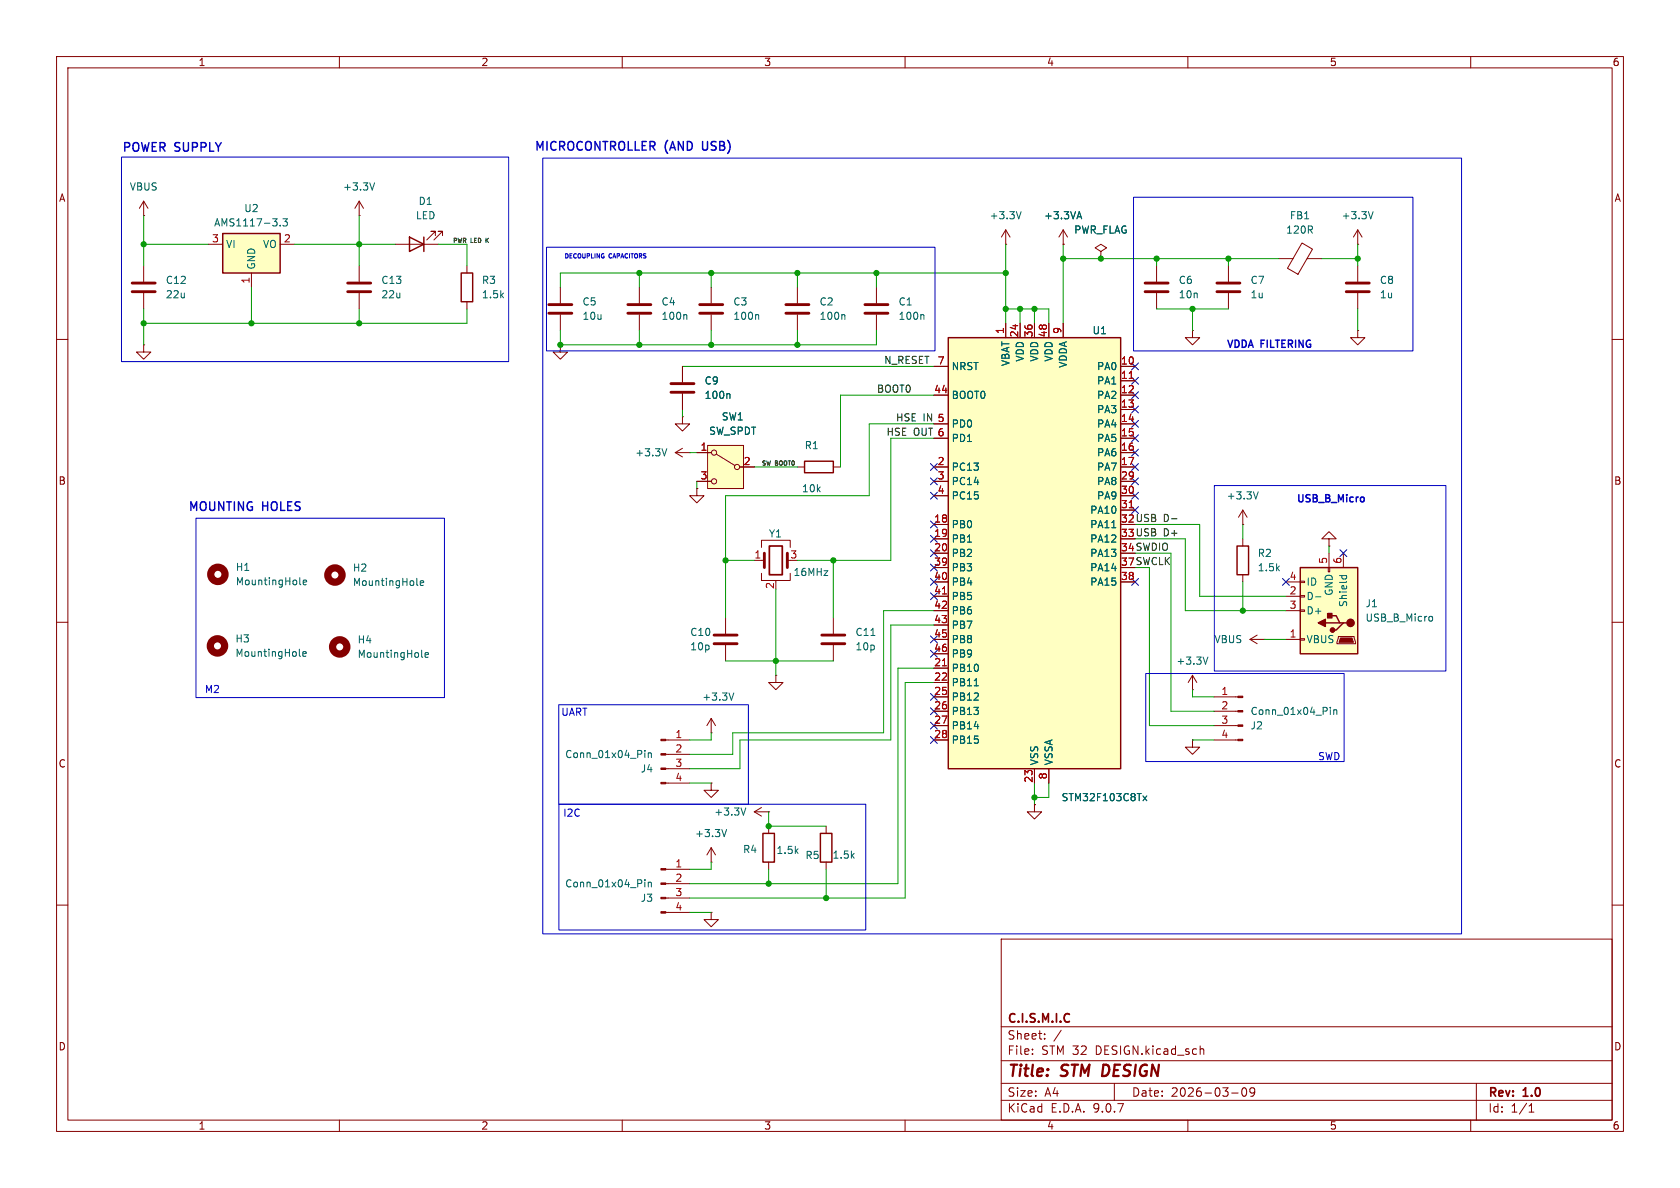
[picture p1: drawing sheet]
<svg xmlns="http://www.w3.org/2000/svg" width="297mm" height="210mm" viewBox="0 0 297 210" stroke-linecap="round" stroke-linejoin="round" font-family="sans-serif">
<g fill="none" stroke="#840000" stroke-width=".18">
<path d="M10 10h277v190h-277zM12 12h273v186h-273zM60 10v2M110 10v2M160 10v2M210 10v2M260 10v2M99.1 50.8v2.8M99.1 55.6v2.8M210.8 58.4v1.3h1.3l-1.3 1.3-1.3-1.3h1.3M210.8 58.4h.1M10 60h2"/>
<path d="M285 60h2M219.7 92.7h.1M219.7 90.2l-.8 1.2M219.7 90.2l.8 1.2M219.7 90.2v2.5M10 110h2M210.8 119.4l-.7 1.3M210.8 119.4l.8 1.3M210.8 119.4v2.5M285 110h2M210.8 121.9h.1M210.8 130.8v1.3h1.3l-1.3 1.3-1.3-1.3h1.3"/>
<path d="M210.8 130.8h.1M214.6 123.2h4.2M214.6 125.7h4.2M214.6 128.3h4.2M214.6 130.8h4.2M10 160h2M177 166h108v32h-108zM285 160h2M60 198v2M110 198v2M160 198v2M177 194.5h108"/>
<path d="M177 191.5h108M177 187.5h108M177 181.5h108M182.5 186.3v.1M182.5 185.5v.1M184.7 183.6v.1M184.7 182.8v.1M187.6 182.1l-1.3 2M197 191.5v3M210 198v2M212.2 185.5h.5l.1 .9M217.7 193.2h1.2"/>
<path d="M219.7 192.4l.2-.1a.81 .81 0 0 1 .6 .6 .81 .81 0 0 1-.3 .8l-.2 .1a.81 .81 0 0 1-.3-1.4zM221.8 192.9l-.3 .3h-.3l-.2-.3 .1-.5 .4-.1 .2 .1a.99 .99 0 0 1-.3 1.4h-.3M260 198v2M261 191.5v6.5M270.3 196.6h.9M270.3 195.5l.4-.4v1.5"/>
</g>
<path d="M188.8 179.2l.3 .1M189.1 180.5l-.3 .2" fill="none" stroke="#840000" stroke-width=".3"/>
<path d="M222.4 86.9l-.4 1.3M213.5 116.1l-.4 1.3M235.2 125v.2M235.2 125.5v.8M235.8 125.5v.8M235.8 125.6l.2-.1h.3v.8" fill="none" stroke="#006464" stroke-width=".18"/>
<path d="M97 53.8h4.1M97 55.4h4.1" fill="none" stroke="#840000" stroke-width=".51"/>
<g fill="#840000" stroke="#840000" stroke-width=".18">
<path d="M218.8 123.1h.9v.2h-.9z"/>
<path d="M218.8 125.6h.9v.3h-.9z"/>
<path d="M218.8 128.1h.9v.3h-.9z"/>
<path d="M218.8 130.7h.9v.2h-.9z"/>
</g>
<path d="M39.4 41.3h10.1v7h-10.1z" fill="#ffffc2"/>
<path d="M39.4 41.3h10.1v7h-10.1zM134.9 147.3h2v5.1h-2z" fill="none" stroke="#840000" stroke-width=".25"/>
<g fill="none" stroke="#840000" stroke-width=".18">
<path d="M25.4 38.1h.1M25.4 35.6l-.8 1.2M25.4 35.6l.8 1.2M25.4 35.6v2.5M25.4 47v2.8M25.4 51.8v2.8M36.8 43.2h2.6M44.4 48.3v2.5M49.5 43.2h2.6M113 50.8v2.8M113 55.6v2.8M125.7 50.8v2.8"/>
<path d="M125.7 55.6v2.8M141 50.8v2.8M141 55.6v2.8M204.5 47v2.8M204.5 51.8v2.8M25.4 61v1.2h1.3l-1.3 1.3-1.3-1.3h1.3M25.4 61h.1M99.1 61v1.2h1.2l-1.2 1.3-1.3-1.3h1.3M99.1 61h.1M120.6 73.7v1.2h1.3l-1.3 1.3-1.2-1.3h1.2M120.6 73.7h.1M120.6 64.8v2.8"/>
<path d="M120.6 69.6v2.8M128.3 109.2v2.8M128.3 114v2.8M137.2 119.4v1.3h1.2l-1.2 1.2-1.3-1.2h1.3M137.2 119.4h.1M147.3 109.2v2.8M147.3 114v2.8M125.7 129.5h.1M125.7 127v2.5M125.7 127l.8 1.3M125.7 127l-.7 1.3M125.7 152.4h.1"/>
<path d="M125.7 149.9v2.5M125.7 149.9l.8 1.2M125.7 149.9l-.7 1.2M135.9 146.1v1.2M135.9 152.4v1.3"/>
</g>
<path d="M49.5 39.8v.1M50 38.7h.8l-.4 .5 .3 .1v.5l-.1 .1-.6-.1M121.2 55.6l.2 .2v.7M133.9 55.6l.2 .2v.7M149.2 55.6l.2 .2v.7M128.9 69.6l.1 .2v.6M154 112.3h.7M129.7 122.5l-.4 1.3M128.5 146.6l-.5 1.3" fill="none" stroke="#006464" stroke-width=".18"/>
<g fill="none" stroke="#840000" stroke-width=".51">
<path d="M23.4 50h4M23.4 51.6h4M111 53.8h4.1M111 55.4h4.1M123.7 53.8h4.1M123.7 55.4h4.1M138.9 53.8h4.1M138.9 55.4h4.1M202.4 50h4.1M202.4 51.6h4.1M118.6 67.8h4.1M118.6 69.3h4.1"/>
<path d="M126.2 112.3h4.1M126.2 113.8h4.1M145.3 112.3h4.1M145.3 113.8h4.1"/>
</g>
<path d="M229.9 100.3h10.1v15.3h-10.1z" fill="#ffffc2"/>
<path d="M218.7 96.5h2v5.1h-2zM229.9 100.3h10.1v15.3h-10.1zM234.3 110.1h2.6M234.9 108.8h1.3l.7 1.3h.6M238.1 110.1h-.6l-1.3 1.3h-.6" fill="none" stroke="#840000" stroke-width=".25"/>
<g fill="none" stroke="#840000" stroke-width=".18">
<path d="M63.5 47v2.8M63.5 51.8v2.8M219.7 95.3v1.2M234.9 95.3h1.3l-1.3-1.3-1.2 1.3h1.2v1.2M234.9 96.5h.1M234.9 97.8v2.5M237.5 97.8v2.5M219.7 101.6v1.3M227.3 113h2.6M227.3 108h2.6M227.3 105.4h2.6M227.3 102.9h2.6"/>
<path d="M229.9 112.9h.7v.3h-.7zM229.9 107.8h.7v.3h-.7zM229.9 105.3h.7v.2h-.7zM229.9 102.7h.7v.3h-.7zM234.8 100.3h.3v.8h-.3zM236.6 112.5h2.8l.2 1.3h-3.3z"/>
</g>
<path d="M237 112.8h2l.3 .7h-2.6z" fill="#840000" stroke="#840000" stroke-width=".18"/>
<g fill="#840000" stroke="#840000" stroke-width=".25">
<path d="M234.7 108.5h.8v.7h-.8z"/>
<path d="M233 110.1l1.3-.6v1.2z"/>
<circle cx="238.8" cy="110.1" r=".63"/>
<circle cx="235.6" cy="111.4" r=".38"/>
</g>
<path d="M232.6 105.5h.9M236.8 101.7h1.3M237.3 101.7l-.1 .4M238 101.7l.1 .4M252.8 109h.3l.2 .2-.1 .5-.4 .1" fill="none" stroke="#006464" stroke-width=".18"/>
<path d="M61.5 50h4M61.5 51.6h4" fill="none" stroke="#840000" stroke-width=".51"/>
<path d="M167.6 59.7h30.5v76.2h-30.5z" fill="#ffffc2"/>
<path d="M72.4 41.9l2.5 1.3-2.5 1.3zM74.9 41.9v2.6M81.5 48.3h2.1v5h-2.1zM167.6 59.7h30.5v76.2h-30.5zM142.2 81.5h5.1v2.1h-5.1zM145 147.3h2.1v5.1h-2.1z" fill="none" stroke="#840000" stroke-width=".25"/>
<g fill="none" stroke="#840000" stroke-width=".18">
<path d="M63.5 38.1h.1M63.5 35.6l-.8 1.2M63.5 35.6l.8 1.2M63.5 35.6v2.5M69.8 43.2h7.7M77 41.7v-.8h-.8h.8l-1.6 1.5M78.2 41.7v-.8h-.7h.7l-1.5 1.5M82.5 47v1.3M82.5 53.3v1.3M154.9 50.8v2.8M154.9 55.6v2.8M177.8 43.2h.1"/>
<path d="M177.8 40.6v2.6M177.8 57.2v2.5M177.8 40.6l-.8 1.3M177.8 40.6l.8 1.3M180.3 57.2v2.5M182.9 57.2v2.5M185.4 57.2v2.5M188 57.2v2.5M226.1 45.7h2.5M230.2 43l1.8 1-2.5 4.5-1.9-1.1zM231.1 45.7h2.6M240 58.4v1.3h1.3l-1.3 1.3-1.2-1.3h1.2"/>
<path d="M240 58.4h.1M240 47v2.8M240 51.8v2.8M120.6 79.2l-1.2 .8M165.1 64.8h2.5M165.1 69.9h2.5M165.1 74.9h2.5M165.1 77.5h2.5M198.1 64.8h2.6M198.1 69.9h2.6M198.1 74.9h2.6M198.1 77.5h2.6"/>
<path d="M198.1 67.3h2.6M198.1 72.4h2.6M119.4 80h2.5M119.4 80l1.2 .8M121.9 80h.1M133.3 99.1h1.8M134.6 96.8v-1.3h5.1v1.3M141 82.6h1.2M147.3 82.6h1.3M165.1 82.6h2.5M165.1 85.1h2.5M165.1 87.6h2.5"/>
<path d="M165.1 92.7h2.5M165.1 95.3h2.5M165.1 97.8h2.5M198.1 82.6h2.6M198.1 85.1h2.6M198.1 87.6h2.6M198.1 80h2.6M198.1 90.2h2.6M134.6 101.3v1.3h5.1v-1.3M137.2 102.6v.3M165.1 100.3h2.5M165.1 102.9h2.5"/>
<path d="M165.1 105.4h2.5M165.1 108h2.5M165.1 110.5h2.5M165.1 113h2.5M165.1 115.6h2.5M165.1 118.1h2.5M198.1 102.9h2.6M221 113h2.5M221 113l1.2 .8M222.2 112.3l-1.2 .7M223.5 113h.1M125.7 138.4v1.3h-1.2l1.2 1.3 1.3-1.3h-1.3"/>
<path d="M125.7 138.4h.1M165.1 120.7h2.5M165.1 123.2h2.5M165.1 125.7h2.5M165.1 128.3h2.5M165.1 130.8h2.5M182.9 135.9v2.5M185.4 135.9v2.5M117.7 153.7h4.2M117.7 156.2h4.2M117.7 158.8h4.2M133.3 143.5l1.3 .8"/>
<path d="M133.3 143.5h2.6M134.6 142.7l-1.3 .8M135.9 143.5h.1M146 146.1v1.2M146 152.4v1.3M182.9 142.2v1.3h1.2l-1.2 1.3-1.3-1.3h1.3M182.9 142.2h.1M117.7 161.3h4.2M125.7 161.3v1.3h-1.2l1.2 1.2 1.3-1.2h-1.3M125.7 161.3h.1"/>
</g>
<path d="M199.6 66.9h.8M199.6 89.8h.8M166.6 105h.7M166.6 117.7h.7" fill="none" stroke="#a90000" stroke-width=".18"/>
<g fill="none" stroke="#006464" stroke-width=".18">
<path d="M66.2 32.3l-.4 1.3M180.5 37.4l-.4 1.3M163.2 55.6l.1 .2v.7M117.9 79.3l-.4 1.3M196.5 93.3h.8M52.9 115.8l.2 .2M53 103.2l.2 .2M53.5 115.6l.6-.1v-.3h-.4l-.2 .2 .1 .6h.5M53.6 103l.6-.2-.1-.2-.3-.1-.2 .2 .1 .6h.4M73.7 103.3l.2 .2M74.3 103.1l.6-.1-.1-.3h-.3l-.2 .1 .1 .6h.4M74.5 116l.2 .2"/>
<path d="M75.1 115.8l.6-.1v-.3h-.4l-.2 .1 .1 .6h.5M172.2 121.2h.8M114 155.5v.1M114 155.9v.9M114.6 155.9v.9M114.6 156.1l.2-.2 .3 .1 .1 .8M131.8 142.8l-.4 1.3M202.1 140.7l.6 .8M202.7 140.7l-.6 .8"/>
</g>
<g fill="#840000" stroke="#840000" stroke-width=".18">
<path d="M116.8 153.5h.9v.3h-.9z"/>
<path d="M116.8 156.1h.9v.2h-.9z"/>
<path d="M116.8 158.6h.9v.3h-.9z"/>
<path d="M116.8 161.2h.9v.2h-.9z"/>
</g>
<g fill="none" stroke="#840000" stroke-width="1.3">
<circle cx="38.4" cy="114.2" r="1.27"/>
<circle cx="38.5" cy="101.5" r="1.27"/>
<circle cx="59.2" cy="101.7" r="1.27"/>
<circle cx="60.1" cy="114.4" r="1.27"/>
</g>
<path d="M152.9 53.8h4.1M152.9 55.4h4.1M238 50h4.1M238 51.6h4.1M135.1 97.8v2.5M139.2 97.8v2.5" fill="none" stroke="#840000" stroke-width=".51"/>
<path d="M136 96.5h2.3v5.1h-2.3z" fill="none" stroke="#840000" stroke-width=".3"/>
<path d="M125.1 78.7h6.3v7.7h-6.3z" fill="#ffffc2"/>
<g fill="none" stroke="#840000" stroke-width=".18">
<path d="M177.8 57.2v2.5M180.3 57.2v2.5M182.9 57.2v2.5M185.4 57.2v2.5M188 43.2h.1M188 40.6l-.8 1.3M188 40.6l.7 1.3M188 40.6v2.6M188 57.2v2.5M194.6 44.5l1-.7-1-.6-1 .6 1 .7v1.2M194.6 45.7h.1M217.2 47v2.8"/>
<path d="M217.2 51.8v2.8M240 43.2h.1M240 40.6l-.7 1.3M240 40.6l.8 1.3M240 40.6v2.6M120.6 64.8v2.8M120.6 69.6v2.8M125.1 78.7h6.3v7.7h-6.3zM165.1 64.8h2.5M165.1 69.9h2.5M165.1 74.9h2.5M165.1 77.5h2.5"/>
<path d="M198.1 64.8h2.6M198.1 69.9h2.6M198.1 74.9h2.6M198.1 77.5h2.6M198.1 67.3h2.6M198.1 72.4h2.6M123.2 86.4v1.2h1.3l-1.3 1.3-1.3-1.3h1.3M123.2 86.4h.1M123.2 80h2.5M123.2 85.1h2.5M126.6 80.3l3.3 2M130.8 82.6h2.5"/>
<path d="M165.1 82.6h2.5M165.1 85.1h2.5M165.1 87.6h2.5M165.1 92.7h2.5M165.1 95.3h2.5M165.1 97.8h2.5M198.1 82.6h2.6M198.1 80h2.6M198.1 85.1h2.6M198.1 87.6h2.6M198.1 90.2h2.6M165.1 100.3h2.5"/>
<path d="M165.1 102.9h2.5M165.1 105.4h2.5M165.1 108h2.5M165.1 110.5h2.5M165.1 113h2.5M165.1 115.6h2.5M165.1 118.1h2.5M198.1 102.9h2.6M117.7 130.8h4.2M117.7 133.4h4.2M117.7 135.9h4.2M117.7 138.4h4.2"/>
<path d="M165.1 130.8h2.5M165.1 120.7h2.5M165.1 123.2h2.5M165.1 125.7h2.5M165.1 128.3h2.5M182.9 135.9v2.5M185.4 135.9v2.5M182.9 142.2h.1"/>
<circle cx="126.2" cy="85.1" r=".46"/>
<circle cx="126.2" cy="80" r=".46"/>
<circle cx="130.3" cy="82.6" r=".46"/>
</g>
<path d="M190.5 38.3h.6M190.8 37.4l.4 1.3M242.8 37.4l-.5 1.3M128.9 69.6l.1 .2v.6M196.5 93.3h.8M114 132.7v.1M114 133.1v.8M114.6 133.1v.8M114.6 133.2l.2-.1h.3l.1 .8M172.2 121.2h.8M202.1 140.7l.6 .8M202.7 140.7l-.6 .8" fill="none" stroke="#006464" stroke-width=".18"/>
<path d="M215.1 50h4.1M215.1 51.6h4.1" fill="none" stroke="#840000" stroke-width=".51"/>
<g fill="#840000" stroke="#840000" stroke-width=".18">
<path d="M116.8 130.7h.9v.2h-.9z"/>
<path d="M116.8 133.2h.9v.3h-.9z"/>
<path d="M116.8 135.8h.9v.2h-.9z"/>
<path d="M116.8 138.3h.9v.3h-.9z"/>
</g>
<path d="M85.9 42.1v.8M86.4 42.1l-.5 .4M207.1 91.7h1" fill="none" stroke="#0f0f0f" stroke-width=".18"/>
<g fill="none" stroke="#009600" stroke-width=".18">
<path d="M25.4 38.1v8.9M63.5 38.1v8.9M25.4 54.6v6.4M25.4 43.2h11.4M44.4 50.8v6.4M52.1 43.2h17.7M63.5 54.6v2.6M77.5 43.2h5v3.8M82.5 54.6v2.6h-57.1M99.1 58.4v2.6h55.8v-2.6M113 48.3v2.5M113 58.4v2.6"/>
<path d="M125.7 48.3v2.5M125.7 58.4v2.6M141 48.3v2.5M141 58.4v2.6M154.9 48.3v2.5M177.8 54.6h7.6v2.6M177.8 48.3h-78.7v2.5M177.8 43.2v14M180.3 54.6v2.6M182.9 54.6v2.6M188 45.7h38.1M188 43.2v14"/>
<path d="M204.5 54.6h12.7M204.5 45.7v1.3M210.8 54.6v3.8M217.2 45.7v1.3M233.7 45.7h6.3M240 43.2v3.8M240 54.6v3.8M120.6 64.8h44.5M120.6 72.4v1.3M165.1 77.5h-7.6v21.6h-16.5M165.1 74.9h-11.4v12.7h-25.4v21.6M165.1 69.9h-16.5v12.7"/>
<path d="M121.9 80h1.3M123.2 85.1v1.3M128.3 99.1h5M133.3 82.6h7.7M147.3 99.1v10.1M200.7 92.7h11.4v12.7h15.2M200.7 95.3h8.8v12.7h17.8M200.7 97.8h6.3v27.9h7.6M219.7 92.7v2.6M234.9 96.5v1.3M128.3 116.8h19M137.2 104.1v15.3"/>
<path d="M165.1 118.1h-6.4v38.1h-36.8M165.1 108h-8.9v21.5h-26.7v3.9h-7.6M165.1 110.5h-7.6v20.3h-26.7v5.1h-8.9M203.2 100.3v28h11.4M219.7 102.9v5.1M223.5 113h3.8M121.9 138.4h3.8M125.7 129.5v1.3h-3.8M165.1 120.7h-5.1v38.1h-38.1M182.9 138.4v3.8M185.4 138.4v2.6h-2.5M210.8 121.9v1.3h3.8"/>
<path d="M210.8 130.8h3.8M125.7 152.4v1.3h-3.8M135.9 143.5v2.6h10.1M135.9 153.7v2.5M146 153.7v5.1M121.9 161.3h3.8"/>
</g>
<g fill="none" stroke="#000084" stroke-width=".18">
<path d="M200.1 64.2l1.2 1.2M200.1 71.8l1.2 1.2M200.1 66.7l1.2 1.2M200.1 79.4l1.2 1.2M200.1 69.2l1.2 1.3M200.1 76.9l1.2 1.2M200.1 74.3l1.2 1.2M201.3 64.2l-1.2 1.2M201.3 71.8l-1.2 1.2M201.3 66.7l-1.2 1.2M201.3 79.4l-1.2 1.2M201.3 76.9l-1.2 1.2"/>
<path d="M201.3 69.2l-1.2 1.3M201.3 74.3l-1.2 1.2M164.5 92.1l1.2 1.2M164.5 94.6l1.2 1.3M164.5 97.2l1.2 1.2M164.5 81.9l1.2 1.3M164.5 87l1.2 1.2M164.5 84.5l1.2 1.2M164.5 99.7l1.2 1.2M165.7 92.1l-1.2 1.2M165.7 99.7l-1.2 1.2M165.7 94.6l-1.2 1.3"/>
<path d="M165.7 97.2l-1.2 1.2M165.7 81.9l-1.2 1.3M165.7 87l-1.2 1.2M165.7 84.5l-1.2 1.2M200.1 87l1.2 1.2M200.1 84.5l1.2 1.2M200.1 81.9l1.2 1.3M200.1 89.6l1.2 1.2M201.3 87l-1.2 1.2M201.3 84.5l-1.2 1.2M201.3 81.9l-1.2 1.3M201.3 89.6l-1.2 1.2"/>
<path d="M236.9 97.2l1.2 1.2M238.1 97.2l-1.2 1.2M164.5 115l1.2 1.2M164.5 112.4l1.2 1.2M164.5 102.3l1.2 1.2M164.5 104.8l1.2 1.2M165.7 115l-1.2 1.2M165.7 112.4l-1.2 1.2M165.7 102.3l-1.2 1.2M165.7 104.8l-1.2 1.2M200.1 102.3l1.2 1.2M201.3 102.3l-1.2 1.2"/>
<path d="M226.7 102.3l1.2 1.2M227.9 102.3l-1.2 1.2M164.5 127.7l1.2 1.2M164.5 130.2l1.2 1.2M164.5 125.1l1.2 1.2M164.5 122.6l1.2 1.2M165.7 122.6l-1.2 1.2M165.7 127.7l-1.2 1.2M165.7 130.2l-1.2 1.2M165.7 125.1l-1.2 1.2"/>
</g>
<path d="M21.5 27.8h68.4v36.1h-68.4zM96 27.9h162.4v137.2h-162.4zM200.4 34.9h49.4v27.1h-49.4zM96.6 43.7h68.7v18.3h-68.7zM34.6 91.6h44v31.7h-44zM214.7 85.8h40.9v32.8h-40.9zM202.6 119.1h35v15.5h-35zM98.8 124.6h33.5v17.6h-33.5zM98.8 142.2h54.3v22.2h-54.3z" fill="none" stroke="#0000c2" stroke-width=".18"/>
<path d="M199.6 66.9h.8M199.6 89.8h.8M166.6 105h.7M166.6 117.7h.7" fill="none" stroke="#a90000" stroke-width=".18"/>
<g fill="#009600" stroke="#009600" stroke-width=".18">
<circle cx="182.9" cy="141" r=".46"/>
<circle cx="180.3" cy="54.6" r=".46"/>
<circle cx="182.9" cy="54.6" r=".46"/>
<circle cx="177.8" cy="48.3" r=".46"/>
<circle cx="177.8" cy="54.6" r=".46"/>
<circle cx="204.5" cy="45.7" r=".46"/>
<circle cx="217.2" cy="45.7" r=".46"/>
<circle cx="210.8" cy="54.6" r=".46"/>
<circle cx="188" cy="45.7" r=".46"/>
<circle cx="194.6" cy="45.7" r=".46"/>
<circle cx="240" cy="45.7" r=".46"/>
<circle cx="219.7" cy="108" r=".46"/>
<circle cx="63.5" cy="57.2" r=".46"/>
<circle cx="25.4" cy="43.2" r=".46"/>
<circle cx="63.5" cy="43.2" r=".46"/>
<circle cx="44.4" cy="57.2" r=".46"/>
<circle cx="25.4" cy="57.2" r=".46"/>
<circle cx="128.3" cy="99.1" r=".46"/>
<circle cx="137.2" cy="116.8" r=".46"/>
<circle cx="147.3" cy="99.1" r=".46"/>
<circle cx="135.9" cy="146.1" r=".46"/>
<circle cx="146" cy="158.8" r=".46"/>
<circle cx="135.9" cy="156.2" r=".46"/>
<circle cx="154.9" cy="48.3" r=".46"/>
<circle cx="141" cy="61" r=".46"/>
<circle cx="141" cy="48.3" r=".46"/>
<circle cx="99.1" cy="61" r=".46"/>
<circle cx="125.7" cy="48.3" r=".46"/>
<circle cx="113" cy="61" r=".46"/>
<circle cx="125.7" cy="61" r=".46"/>
<circle cx="113" cy="48.3" r=".46"/>
</g>
<g font-size="2.8" fill="#840000">
<text x="178" y="190.9">Title:</text>
<text x="187.7" y="190.9">STM DESIGN</text>
</g>
<g font-size="2.1" fill="#0000c2">
<text x="21.5" y="27.2">POWER SUPPLY</text>
<text x="94.4" y="27">MICROCONTROLLER (AND</text>
<text x="124.5" y="27">USB)</text>
<text x="33.2" y="90.7">MOUNTING</text>
<text x="46.3" y="90.7">HOLES</text>
</g>
<g font-size="2.1" fill="#840000">
<text x="178" y="184">Sheet:</text>
<text x="178" y="181.2">C.I.S.M.I.C</text>
<text x="178" y="186.7">File:</text>
<text x="184.1" y="186.7">STM 32</text>
<text x="193.8" y="186.7">DESIGN.kicad_sch</text>
<text x="178" y="196.9">KiCad</text>
<text x="178" y="194.1">Size:</text>
<text x="184.7" y="194.1">A4</text>
<text x="185.7" y="196.9">E.D.A.</text>
<text x="193.3" y="196.9">9.0.7</text>
<text x="200" y="194.1">Date:</text>
<text x="207" y="194.1">2026-03-09</text>
<text x="263" y="194.3">Rev:</text>
<text x="263" y="196.9">Id:</text>
<text x="267.1" y="196.9">1/1</text>
<text x="269.4" y="194.3">1.0</text>
</g>
<g font-size="1.8" fill="#840000">
<text x="35" y="11.9">1</text>
<text x="85" y="11.9">2</text>
<text x="135" y="11.9">3</text>
<text x="185" y="11.9">4</text>
<text x="235" y="11.9">5</text>
<text x="285" y="11.9">6</text>
<text x="10.3" y="35.9">A</text>
<text x="285.3" y="35.9">A</text>
<text x="10.3" y="85.9">B</text>
<text x="285.3" y="85.9">B</text>
<text x="198.1" y="92.5">32 USB</text>
<text x="198.1" y="95">33 USB</text>
<text x="198.1" y="97.5">34 SWDIO</text>
<text x="198.1" y="100.1">37 SWCLK</text>
<text x="10.3" y="135.9">C</text>
<text x="285.3" y="135.9">C</text>
<text x="10.3" y="185.9">D</text>
<text x="285.3" y="185.9">D</text>
<text x="35" y="199.9">1</text>
<text x="85" y="199.9">2</text>
<text x="135" y="199.9">3</text>
<text x="185" y="199.9">4</text>
<text x="235" y="199.9">5</text>
<text x="285" y="199.9">6</text>
</g>
<g font-size="1.8" fill="#006464">
<text x="22.8" y="33.9">VBUS</text>
<text x="60.6" y="33.9">+3.3V</text>
<text x="37.8" y="40.2">AMS1117-3.3</text>
<text x="43.1" y="37.7">U2</text>
<text x="73.4" y="39">LED</text>
<text x="73.9" y="36.4">D1</text>
<text x="174.9" y="39">+3.3V</text>
<text x="184.5" y="39">+3.3VA</text>
<text x="189.8" y="41.5">PWR_FLAG</text>
<text x="227.3" y="41.5">120R</text>
<text x="227.9" y="39">FB1</text>
<text x="237.1" y="39">+3.3V</text>
<text x="39.9" y="44">VI</text>
<text x="45.3" y="47.8" transform="rotate(-90 45.3 47.8)">GND</text>
<text x="46.4" y="44">VO</text>
<text x="29.2" y="50.4">C12</text>
<text x="29.2" y="52.9">22u</text>
<text x="67.3" y="50.4">C13</text>
<text x="67.3" y="52.9">22u</text>
<text x="85.1" y="50.4">R3</text>
<text x="85.1" y="52.9">1.5k</text>
<text x="208.3" y="50.4">C6</text>
<text x="208.3" y="52.9">10n</text>
<text x="221" y="50.4">C7</text>
<text x="221" y="52.9">1u</text>
<text x="243.8" y="50.4">C8</text>
<text x="243.8" y="52.9">1u</text>
<text x="102.9" y="54.2">C5</text>
<text x="102.9" y="56.7">10u</text>
<text x="116.8" y="54.2">C4</text>
<text x="116.8" y="56.7">100n</text>
<text x="129.5" y="54.2">C3</text>
<text x="129.5" y="56.7">100n</text>
<text x="144.8" y="54.2">C2</text>
<text x="144.8" y="56.7">100n</text>
<text x="158.8" y="54.2">C1</text>
<text x="158.8" y="56.7">100n</text>
<text x="193" y="59.3">U1</text>
<text x="168.1" y="65.6">NRST</text>
<text x="178.7" y="64.8" transform="rotate(-90 178.7 64.8)">VBAT</text>
<text x="181.2" y="64" transform="rotate(-90 181.2 64)">VDD</text>
<text x="183.7" y="64" transform="rotate(-90 183.7 64)">VDD</text>
<text x="186.3" y="64" transform="rotate(-90 186.3 64)">VDD</text>
<text x="188.8" y="65.1" transform="rotate(-90 188.8 65.1)">VDDA</text>
<text x="193.8" y="65.6">PA0</text>
<text x="124.5" y="68.2">C9</text>
<text x="124.5" y="70.7">100n</text>
<text x="168.1" y="70.7">BOOT0</text>
<text x="193.8" y="68.2">PA1</text>
<text x="193.8" y="70.7">PA2</text>
<text x="125.3" y="77.1">SW_SPDT</text>
<text x="127.5" y="74.5">SW1</text>
<text x="168.1" y="75.8">PD0</text>
<text x="193.8" y="73.3">PA3</text>
<text x="193.8" y="75.8">PA4</text>
<text x="112.2" y="80.9">+3.3V</text>
<text x="142.2" y="79.6">R1</text>
<text x="168.1" y="78.3">PD1</text>
<text x="168.1" y="83.4">PC13</text>
<text x="193.8" y="78.3">PA5</text>
<text x="193.8" y="80.9">PA6</text>
<text x="193.8" y="83.4">PA7</text>
<text x="141.7" y="87.2">10k</text>
<text x="168.1" y="86">PC14</text>
<text x="168.1" y="88.5">PC15</text>
<text x="193.8" y="86">PA8</text>
<text x="193.8" y="88.5">PA9</text>
<text x="216.8" y="88.5">+3.3V</text>
<text x="135.8" y="95.2">Y1</text>
<text x="168.1" y="93.6">PB0</text>
<text x="192.6" y="91">PA10</text>
<text x="192.6" y="93.6">PA11</text>
<text x="41.6" y="101.1">H1</text>
<text x="62.3" y="101.2">H2</text>
<text x="168.1" y="96.1">PB1</text>
<text x="168.1" y="98.7">PB2</text>
<text x="168.1" y="101.2">PB3</text>
<text x="192.6" y="96.1">PA12</text>
<text x="192.6" y="98.7">PA13</text>
<text x="192.6" y="101.2">PA14</text>
<text x="222.3" y="98.7">R2</text>
<text x="222.3" y="101.2">1.5k</text>
<text x="41.6" y="103.7">MountingHole</text>
<text x="62.3" y="103.8">MountingHole</text>
<text x="140.2" y="102">16MHz</text>
<text x="168.1" y="103.7">PB4</text>
<text x="168.1" y="106.3">PB5</text>
<text x="192.6" y="103.7">PA15</text>
<text x="230.9" y="106.3">D-</text>
<text x="230.9" y="103.7">ID</text>
<text x="235.8" y="105.4" transform="rotate(-90 235.8 105.4)">GND</text>
<text x="238.4" y="107.4" transform="rotate(-90 238.4 107.4)">Shield</text>
<text x="241.3" y="107.5">J1</text>
<text x="41.5" y="113.8">H3</text>
<text x="63.1" y="114">H4</text>
<text x="121.9" y="112.6">C10</text>
<text x="151.1" y="112.6">C11</text>
<text x="168.1" y="108.8">PB6</text>
<text x="168.1" y="111.4">PB7</text>
<text x="168.1" y="113.9">PB8</text>
<text x="214.6" y="113.9">VBUS</text>
<text x="230.9" y="113.9">VBUS</text>
<text x="230.9" y="108.8">D+</text>
<text x="241.3" y="110.1">USB_B_Micro</text>
<text x="41.5" y="116.3">MountingHole</text>
<text x="63.1" y="116.5">MountingHole</text>
<text x="121.9" y="115.2">10p</text>
<text x="151.1" y="115.2">10p</text>
<text x="168.1" y="116.4">PB9</text>
<text x="168.1" y="119">PB10</text>
<text x="207.9" y="117.7">+3.3V</text>
<text x="124.1" y="124.1">+3.3V</text>
<text x="168.1" y="121.5">PB11</text>
<text x="168.1" y="124.1">PB12</text>
<text x="168.1" y="126.6">PB13</text>
<text x="168.1" y="129.1">PB14</text>
<text x="168.1" y="131.7">PB15</text>
<text x="221" y="129.1">J2</text>
<text x="221" y="126.6">Conn_01x04_Pin</text>
<text x="99.8" y="134.2">Conn_01x04_Pin</text>
<text x="113.2" y="136.8">J4</text>
<text x="183.7" y="135.4" transform="rotate(-90 183.7 135.4)">VSS</text>
<text x="186.3" y="135.4" transform="rotate(-90 186.3 135.4)">VSSA</text>
<text x="187.6" y="141.8">STM32F103C8Tx</text>
<text x="122.8" y="148.2">+3.3V</text>
<text x="126.2" y="144.4">+3.3V</text>
<text x="131.3" y="151">R4</text>
<text x="137.2" y="151.2">1.5k</text>
<text x="142.3" y="152.1">R5</text>
<text x="147.1" y="152">1.5k</text>
<text x="99.8" y="157.1">Conn_01x04_Pin</text>
<text x="113.2" y="159.6">J3</text>
</g>
<g font-size="1.8" fill="#a90000">
<text x="37.4" y="42.9">3</text>
<text x="50.1" y="42.9">2</text>
<text x="44.2" y="50.2" transform="rotate(-90 44.2 50.2)">1</text>
<text x="177.5" y="59.1" transform="rotate(-90 177.5 59.1)">1</text>
<text x="180.1" y="59.7" transform="rotate(-90 180.1 59.7)">24</text>
<text x="182.6" y="59.7" transform="rotate(-90 182.6 59.7)">36</text>
<text x="185.2" y="59.7" transform="rotate(-90 185.2 59.7)">48</text>
<text x="187.7" y="59.1" transform="rotate(-90 187.7 59.1)">9</text>
<text x="165.7" y="64.5">7</text>
<text x="198.1" y="64.5">10</text>
<text x="165.1" y="69.6">44</text>
<text x="198.1" y="67.1">11</text>
<text x="198.1" y="69.6">12</text>
<text x="165.7" y="74.7">5</text>
<text x="165.7" y="77.2">6</text>
<text x="198.1" y="72.1">13</text>
<text x="198.1" y="74.7">14</text>
<text x="198.1" y="77.2">15</text>
<text x="123.8" y="79.8">1</text>
<text x="131.4" y="82.3">2</text>
<text x="165.7" y="82.3">2</text>
<text x="198.1" y="79.8">16</text>
<text x="198.1" y="82.3">17</text>
<text x="123.8" y="84.8">3</text>
<text x="165.7" y="84.8">3</text>
<text x="165.7" y="87.4">4</text>
<text x="198.1" y="84.8">29</text>
<text x="198.1" y="87.4">30</text>
<text x="198.1" y="89.9">31</text>
<text x="165.1" y="92.5">18</text>
<text x="165.1" y="95">19</text>
<text x="198.1" y="92.5">32</text>
<text x="198.1" y="95">33</text>
<text x="133.3" y="98.8">1</text>
<text x="139.6" y="98.8">3</text>
<text x="165.1" y="97.5">20</text>
<text x="165.1" y="100.1">39</text>
<text x="198.1" y="97.5">34</text>
<text x="198.1" y="100.1">37</text>
<text x="234.7" y="99.8" transform="rotate(-90 234.7 99.8)">5</text>
<text x="237.2" y="99.8" transform="rotate(-90 237.2 99.8)">6</text>
<text x="136.9" y="104.2" transform="rotate(-90 136.9 104.2)">2</text>
<text x="165.1" y="102.6">40</text>
<text x="165.1" y="105.2">41</text>
<text x="165.1" y="107.7">42</text>
<text x="198.1" y="102.6">38</text>
<text x="227.9" y="107.7">3</text>
<text x="227.9" y="105.2">2</text>
<text x="227.9" y="102.6">4</text>
<text x="165.1" y="110.2">43</text>
<text x="165.1" y="112.8">45</text>
<text x="227.9" y="112.8">1</text>
<text x="165.1" y="115.3">46</text>
<text x="165.1" y="117.9">21</text>
<text x="165.1" y="120.4">22</text>
<text x="165.1" y="122.9">25</text>
<text x="165.1" y="125.5">26</text>
<text x="215.8" y="122.9">1</text>
<text x="215.8" y="125.5">2</text>
<text x="119.3" y="130.6">1</text>
<text x="165.1" y="128">27</text>
<text x="165.1" y="130.6">28</text>
<text x="215.8" y="128">3</text>
<text x="215.8" y="130.6">4</text>
<text x="119.3" y="133.1">2</text>
<text x="119.3" y="135.6">3</text>
<text x="185.2" y="137.9" transform="rotate(-90 185.2 137.9)">8</text>
<text x="119.3" y="138.2">4</text>
<text x="182.6" y="138.5" transform="rotate(-90 182.6 138.5)">23</text>
<text x="119.3" y="153.4">1</text>
<text x="119.3" y="156">2</text>
<text x="119.3" y="158.5">3</text>
<text x="119.3" y="161">4</text>
</g>
<g font-size="1.8" fill="#0f0f0f">
<text x="156.2" y="64.4">N_RESET</text>
<text x="154.9" y="69.5">BOOT0</text>
<text x="156.6" y="77.1">HSE OUT 6</text>
<text x="158.3" y="74.6">HSE IN 5</text>
<text x="205.6" y="94.9">D+</text>
<text x="205.6" y="92.4">D-</text>
</g>
<g font-size="1.8" fill="#0000c2">
<text x="216.7" y="61.8">VDDA FILTERING</text>
<text x="229.1" y="89.2">USB_B_Micro</text>
<text x="36.1" y="122.7">M2</text>
<text x="99.1" y="126.7">UART</text>
<text x="232.9" y="134.6">SWD</text>
<text x="99.5" y="144.6">I2C</text>
</g>
<g font-size="1.1" fill="#0f0f0f">
<text x="80" y="43">PWR</text>
<text x="83.3" y="43">LED</text>
<text x="86.2" y="43">K</text>
<text x="134.6" y="82.3">SW</text>
<text x="137.1" y="82.3">BOOT0</text>
</g>
<g font-size="1.1" fill="#0000c2">
<text x="99.7" y="45.9">DECOUPLING</text>
<text x="107.7" y="45.9">CAPACITORS</text>
</g>
</svg>
